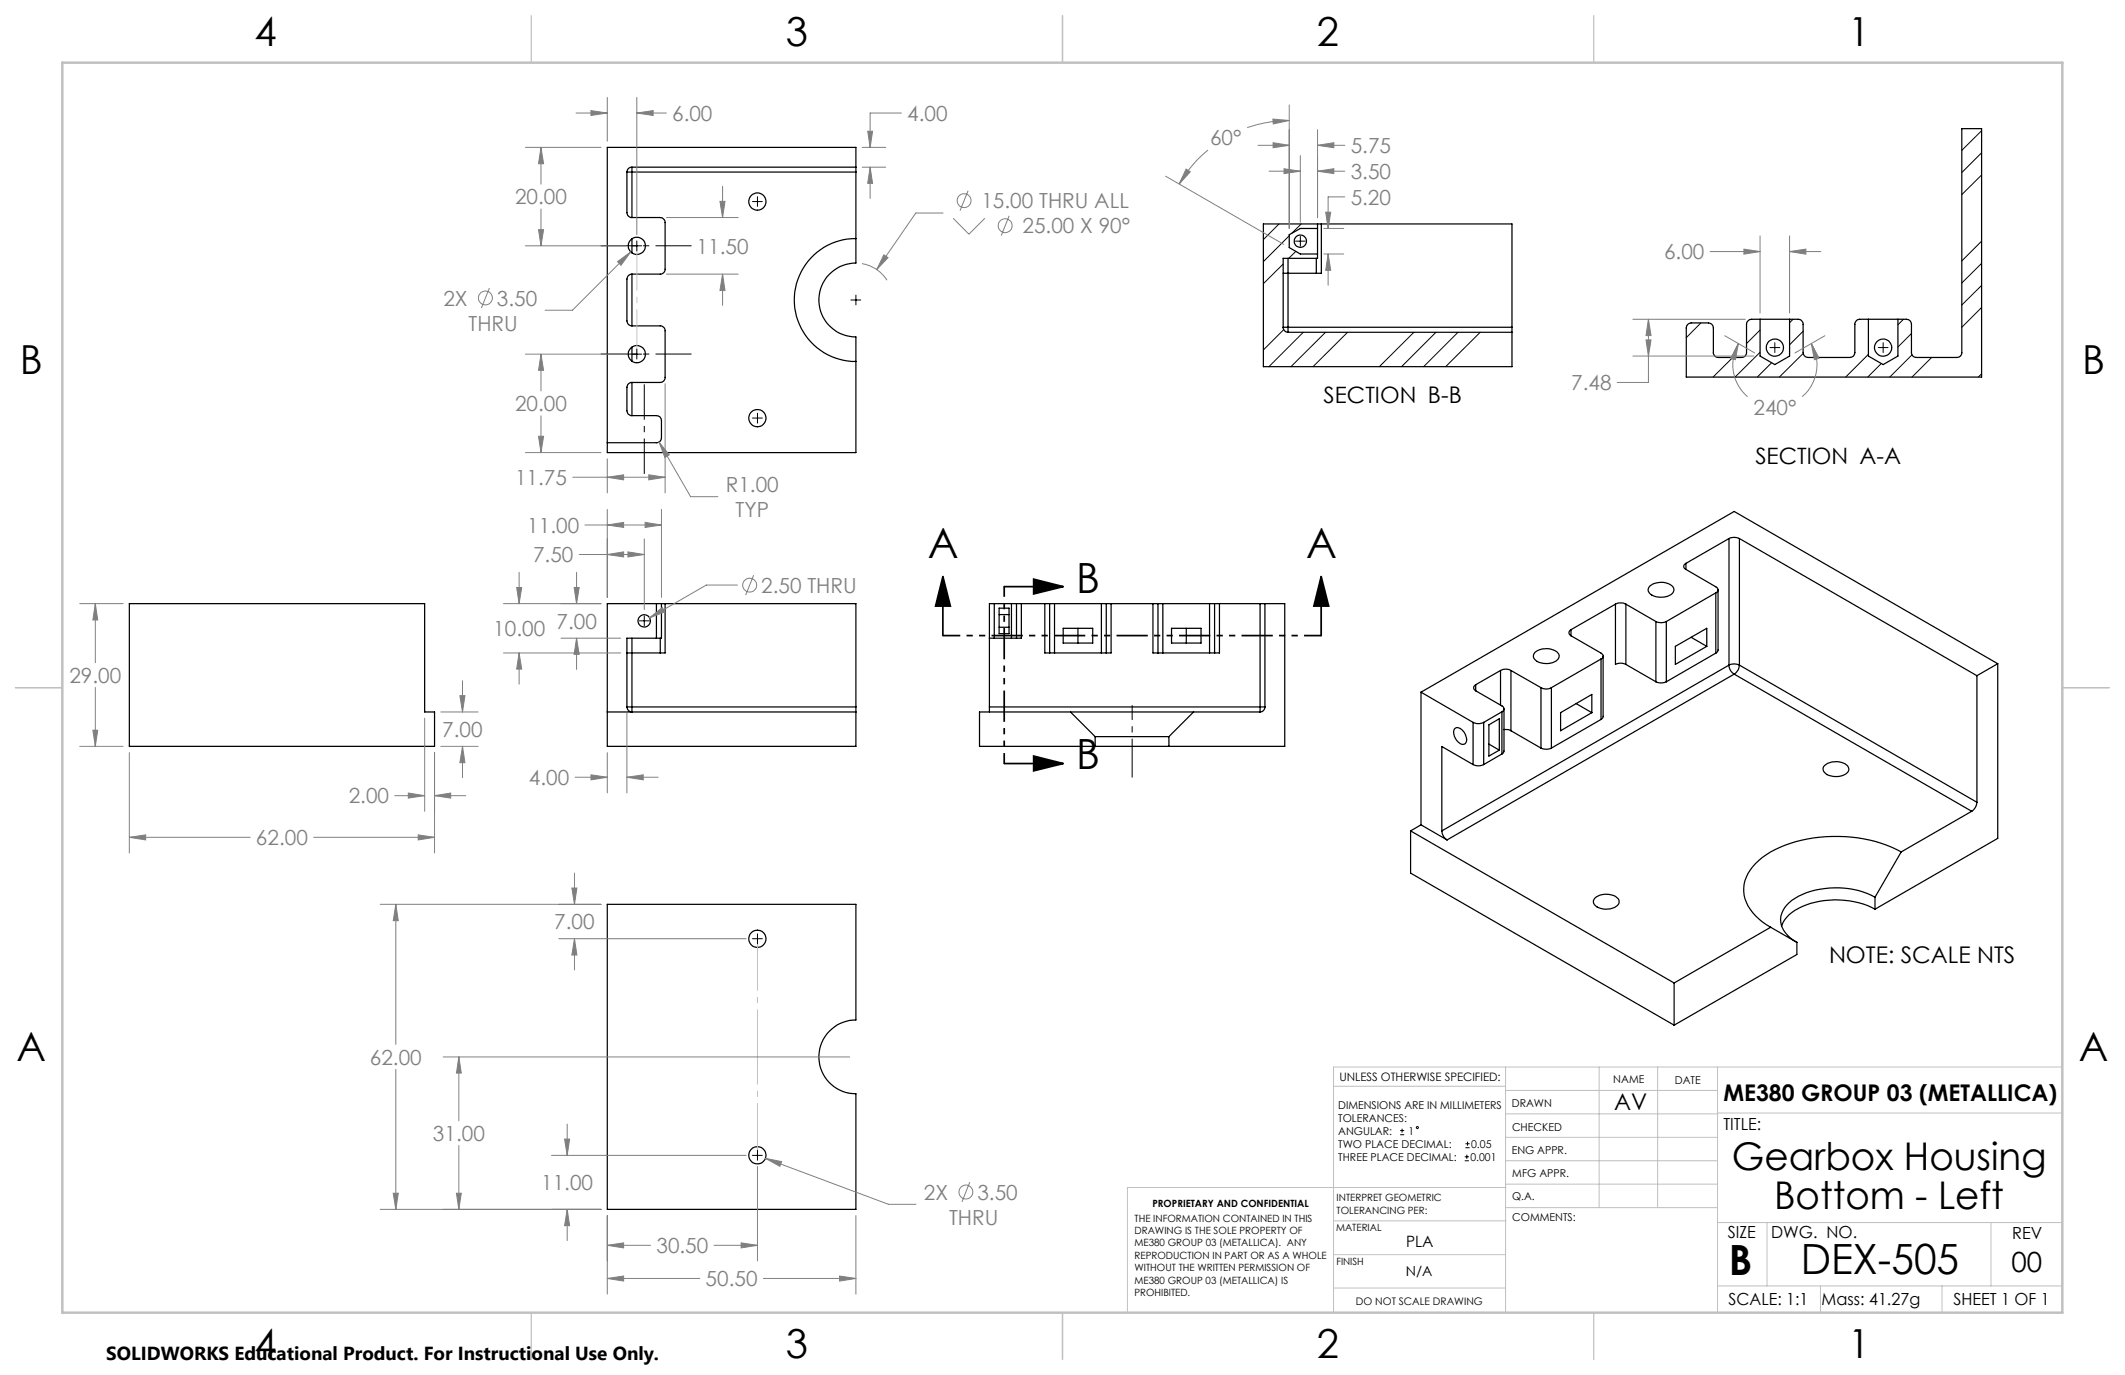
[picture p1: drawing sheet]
<svg xmlns="http://www.w3.org/2000/svg" width="432mm" height="279mm" viewBox="0 0 432 279" stroke-linecap="round" stroke-linejoin="round" font-family="sans-serif">
<g fill="none" stroke="#000" stroke-width=".25">
<path d="M127.4 35v8.2a1.02 1.02 0 0 0 1 1M127.4 35h1M128.4 34a1.02 1.02 0 0 0-1 1M128.4 34v1M128.4 35v9.2M128.4 34h45.5M128.4 35h45.5M173.9 34v1M173.9 34v-4h-50.5v62h50.5v-23.5a7.5 7.5 0 0 1-7.5-7.5 7.5 7.5 0 0 1 7.5-7.6v-18.4M128.4 44.2h5.8a1.02 1.02 0 0 1 .9 1v9.5a.96 .96 0 0 1-.9 1h-5.8M128.4 55.7a1.02 1.02 0 0 0-1 1v8.5a1.02 1.02 0 0 0 1 1M128.4 48.5v2.9"/>
<path d="M128.4 55.7v10.5M173.9 48.5a12.5 12.5 0 0 0-12.5 12.5 12.5 12.5 0 0 0 12.5 12.4M260.7 55.5h6.8M261.7 52.5v14M267.5 52.5v3M267.7 45.5h.8M267.7 45.5h-11v29h50.5v-7M267.7 45.5v7h-7v14M267.7 46.4h-3.5l-2.2 1.3v2.6l2.2 1.3h3.5M268.5 45.5v10h-1M268.5 45.5h38.7v21M128.4 66.2h5.8a.96 .96 0 0 1 .9 1v9.5a.97 .97 0 0 1-.9 1h-5.8"/>
<path d="M128.4 77.7a1.02 1.02 0 0 0-1 1v4.8a1.02 1.02 0 0 0 1 1M128.4 70.5v2.9M128.4 77.7v6.8M260.7 66.5a1.02 1.02 0 0 0 1 1M260.7 66.5h1M261.7 66.5v1M261.7 67.5h45.5M261.7 66.5h45.5M307.2 66.5v1M342.9 65.9l.7-.3h3.6a1.02 1.02 0 0 1 1 1v5a.96 .96 0 0 0 .9 1h4.8a.96 .96 0 0 0 1-1v-5.7a1.09 1.09 0 0 1 1-1h9.5a1.02 1.02 0 0 1 1 1v5.7a1.02 1.02 0 0 0 1 1h8.5a.96 .96 0 0 0 1-1v-5.7a1.02 1.02 0 0 1 1-1h9.5a1.02 1.02 0 0 1 1 1v5.7a.96 .96 0 0 0 1 1h8.3a.96 .96 0 0 0 .9-1v-45.5h4.1v50.5h-60v-10zM357.6 64.9v7.5l3 1.7 3-1.7v-7.5M379.7 64.9v7.5l3 1.7 3-1.7v-7.5"/>
<path d="M128.4 84.5h5a.97 .97 0 0 1 1 .9v3.6a.97 .97 0 0 1-1 1h-10M335.2 119.1a3.5 3.5 0 0 1 4.9 .4 1.38 1.38 0 0 1-1.3 1.7 3.3 3.3 0 0 1-3.8-1 1 1 0 0 1 .2-1.1zM342.6 114.5a.64 .64 0 0 0-.5 .6 .64 .64 0 0 0 .5 .6M342.6 115.7l6.1 3.5a.64 .64 0 0 1 .4 .7 .64 .64 0 0 1-.4 .6M342.6 114.5v1.2M349.1 119.8v12.3l-.1 .3-.3 .3M351.3 109.4a2.39 2.39 0 0 1 2.1 0M351.3 109.4l-8.7 5.1M351.3 109.4v25.7M353.4 109.4l48.3 27.9M353.4 109.4v25.7M26.3 122.7h60v22h2v7h-62z"/>
<path d="M127.4 132.7h6.8M128.4 129.7v14M133.4 122.7h1M133.4 122.7h-10v29h50.5v-7M133.4 129.7h-6v14M133.4 122.7v7M134.2 129.7v3M134.4 122.7v7h-1M134.4 122.7h.7M135.1 122.7v10h-.9M135.1 122.7h38.8v21M201 129.7h1"/>
<path d="M202 122.7h-1v21M202 122.7h3.5M202 129.7h3.5M202 122.7v7M203 123.6h2v5.2h-2zM203 127.5h2M203 124.9h2M205.5 129.7h1.1M205.5 122.7h1.1M205.5 122.7v7M206.6 122.7h.9M206.6 122.7v7"/>
<path d="M207.5 122.7v7h-.9M207.5 122.7h4.8M212.3 122.7v10h1M212.3 122.7h1M213.3 132.7h1M213.3 122.7h1M213.3 122.7v10M214.3 122.7h9.5M214.3 132.7h9.5M214.3 122.7v10M216 127.7h6v3h-6zM219 127.7v3"/>
<path d="M223.8 132.7h1M223.8 122.7h1M223.8 122.7v10M224.8 122.7h1M224.8 122.7v10M225.8 122.7v10h-1M225.8 122.7h8.5M234.3 122.7v10h1M234.3 122.7h1M235.3 132.7h1M235.3 122.7h1M235.3 122.7v10"/>
<path d="M236.3 122.7h9.5M236.3 132.7h9.5M236.3 122.7v10M238.1 127.7h6v3h-6zM241.1 127.7v3M245.8 132.7h1M245.8 122.7h1M245.8 122.7v10M246.8 122.7h1M246.8 122.7v10M247.8 122.7v10h-1M247.8 122.7h8.2"/>
<path d="M256 122.7h1M256 122.7v21M257 122.7h4.1v29h-23.6M257 122.7v21M299.9 139.1a.66 .66 0 0 0-.5 .7 .66 .66 0 0 0 .5 .6M299.9 139.1v1.3M304.9 136.2a2.13 2.13 0 0 1 2.1 0M304.9 136.2l-5 2.9M304.9 136.2v7.1M307 136.2l6.1 3.5M307 136.2v12.3M311.9 132.6a3.6 3.6 0 0 1 4.9 .4 1.64 1.64 0 0 1-1.8 1.8 3.3 3.3 0 0 1-3.4-1.1 1.07 1.07 0 0 1 .3-1.1z"/>
<path d="M313.1 139.7a2.13 2.13 0 0 0 2.1 0M313.1 139.7v12.3M315.2 139.7v12.3M319.2 128a.66 .66 0 0 0-.4 .6 .66 .66 0 0 0 .4 .6M319.2 129.2l6.1 3.5a.64 .64 0 0 1 .5 .6 .64 .64 0 0 1-.5 .6M319.2 128v1.2M325.3 133.9l-10.1 5.8M325.3 133.9v12.3M325.8 133.3v12.4l-.5 .5M328.3 122.8a2.39 2.39 0 0 1 2.1 0M328.3 122.8v12.2a2.39 2.39 0 0 1 2.1 0M328.3 122.8l-9.1 5.2"/>
<path d="M330.4 122.8l6.1 3.5M330.4 122.8v12.2M330.4 135l6.1 3.5M336.5 126.3a2.39 2.39 0 0 0 2.1 0M336.5 138.5a2.39 2.39 0 0 0 2.1 0M336.5 126.3v12.2M338.6 126.3v12.2M340.4 131.3l6.4-3.6v3.6l-6.4 3.7zM343.6 129.5l3.2 1.8M348.7 120.5l-10.1 5.8M348.7 120.5v12.2M348.7 132.7l-10.1 5.8"/>
<path d="M351.3 135.1a2.11 2.11 0 0 0 1.1 1.9M351.3 135.1a2.39 2.39 0 0 1 2.1 0M351.3 135.1l-58.3 33.7M352.4 137l-58.4 33.7M352.4 137l48.2 27.9M353.4 135.1a2.34 2.34 0 0 1-1 1.9M353.4 135.1l48.3 27.9M401.7 137.3v25.7M405.9 134.9l-53.5-31-63.7 36.8M405.9 134.9l-4.2 2.4M405.9 134.9v35.5l-24.9 14.3M123.4 144.7h50.5"/>
<path d="M127.4 143.7a.9 .9 0 0 0 1 .9v-.9M127.4 143.7h1M128.4 143.7h45.5M173.9 143.7v1M201 143.7v1M201 143.7h55M217.5 144.7h25M217.5 144.7h-18.5v7h23.5M217.5 144.7l5 5M222.5 149.7h15M222.5 151.7h15M222.5 149.7v2"/>
<path d="M237.5 149.7v2M242.5 144.7h13.5M242.5 144.7l-5 5M256 143.7h1M256 143.7v1M257 143.7a1.02 1.02 0 0 1-1 1M288.7 140.7l10.6 6.1M288.7 140.7v26.9M295.6 148.1a1.37 1.37 0 0 1 2 .8l.3 .7a.97 .97 0 0 1 0 1.2 .97 .97 0 0 1-1.1 .3 2.56 2.56 0 0 1-1.2-3zM299.3 146.8a2.47 2.47 0 0 0 2.2 0M299.3 155.4a2.47 2.47 0 0 0 2.2 0M299.3 146.8v8.6"/>
<path d="M299.3 155.4l-6.3-3.7v17.1M299.9 140.4l5.3 3a.64 .64 0 0 1 .4 .6 .64 .64 0 0 1-.4 .6M301.5 146.8v8.6M302.5 147.3l2.2-1.2v6.3l-2.2 1.2zM302.5 151.2l2.2 1.2M305.2 144.6l-3.7 2.2M305.2 144.6v8.6M305.2 153.2l-3.7 2.2M305.6 144v8.6l-.4 .6M305.6 148.2l1 .1 .4 .2M307 148.5l6.1 3.5M313.1 152a2.39 2.39 0 0 0 2.1 0"/>
<path d="M317.1 144.8l6.4-3.7v3.7l-6.4 3.7zM320.3 143l3.2 1.8M325.3 146.2l-10.1 5.8M370.8 155.5a3.7 3.7 0 0 1 4.7 .2 1.11 1.11 0 0 1-.7 1.7 3.7 3.7 0 0 1-4.1-.5 .98 .98 0 0 1 .1-1.4zM286.6 168.8l53.6 30.9M286.6 168.8v8.6l53.6 30.9M288.7 167.6l-2.1 1.2M288.7 167.6l5.3 3.1M293 168.8a2.33 2.33 0 0 0 1 1.9M386.3 173.1a29.5 29.5 0 0 0-26.5 0 10.3 10.3 0 0 0-5.4 6.6 8 8 0 0 0 3.7 7.6l1.7 1.1M386.3 173.1l-5.3 9.2M400.6 164.9l-14.3 8.2"/>
<path d="M401.7 163a2.33 2.33 0 0 1-1.1 1.9M123.4 183.8h50.5v23.5a7.5 7.5 0 0 0-7.5 7.5 7.5 7.5 0 0 0 7.5 7.4v23.5h-50.5zM324.1 182.5a3.7 3.7 0 0 1 4.7 .1 1.14 1.14 0 0 1-.7 1.8 3.5 3.5 0 0 1-4.3-.8 .91 .91 0 0 1 .3-1.1zM340.2 199.7v8.6M359.8 188.4l5.3 3.1M359.8 188.4l-19.6 11.3M365.1 191.5v2.5l-24.9 14.3M381 182.3a17.2 17.2 0 0 0-16.9 .7 4.5 4.5 0 0 0-1.7 6.1l.4 .5a7.2 7.2 0 0 0 2.3 1.9M381 184.7a17.1 17.1 0 0 0-16.9 .7l-.6 .5a5.5 5.5 0 0 0-1.5 2.2M381 182.3v2.4"/>
<circle cx="129.4" cy="50" r="1.76"/>
<circle cx="153.9" cy="41" r="1.76"/>
<circle cx="264.2" cy="49" r="1.24"/>
<circle cx="129.4" cy="72" r="1.74"/>
<circle cx="360.7" cy="70.6" r="1.75"/>
<circle cx="382.6" cy="70.6" r="1.74"/>
<circle cx="153.9" cy="85" r="1.76"/>
<circle cx="130.9" cy="126.2" r="1.25"/>
<circle cx="153.9" cy="190.8" r="1.74"/>
<circle cx="153.9" cy="234.8" r="1.75"/>
</g>
<g fill="none" stroke="#000" stroke-width=".2">
<path d="M153.9 40v1.9M402.7 26.6l-4.1 4M402.7 31l-4.1 4.1M402.7 35.6l-4.1 3.9M128.4 50h2M129.4 49v2M152.9 41h2M173.9 60v1.9M259.9 45.5l-3.2 3.2M260.7 53.7l-4 3.9M262 47.9l-5.3 5.3M263.2 49h2"/>
<path d="M263.3 51.1l-1.4 1.4M264.2 48v2M264.4 45.5l-1.9 1.9M402.7 49l-4.1 4M402.7 53.5l-4.1 4M402.7 58l-4.1 4M128.4 72h2M129.4 70.9v2.1M172.9 61h2M260.8 67l-4.1 4.1M264.8 67.5l-7 7M269.3 67.5l-7 7"/>
<path d="M273.8 67.5l-7 7M287.3 67.5l-7 7M291.8 67.5l-7 7M296.3 67.5l-7 7M300.8 67.5l-7 7M345.6 65.6l-2.9 3M352.1 72.6l-4 4M357.6 67.1l-2.7 2.7M357.6 71.6l-5 5M359.7 70.6h2M360 73.7l-2.9 2.9M360.6 69.6v2"/>
<path d="M364.3 64.9l-.7 .7M366.4 67.3l-2.8 2.8M366.4 71.8l-4.8 4.8M379.7 72l-4.7 4.6M381.7 70.6h1.9M382.3 73.9l-2.8 2.7M382.7 69.6v2M386.8 64.9l-1.1 1.1M388.4 67.8l-2.7 2.7M388.5 72.1l-4.5 4.5M392.5 72.6l-4 4M402.7 76l-.7 .6"/>
<path d="M402.7 62.5l-4.1 4M152.9 84.9h2M153.9 84v2M129.9 126.2h2M130.9 125.2v2M152.9 190.7h2M153.9 189.8v2M152.9 234.8h2M153.9 233.8v2M284.5 230.6h.8M284.5 229.7h.8M284.9 229.3v.9"/>
<path d="M297.6 235.9h.9M297.6 235.1h.9M297.8 233.2h.8M297.8 232.4h.8M298.1 234.6v.9M298.2 232v.8"/>
<circle cx="288" cy="229.1" r=".2"/>
</g>
<g fill="none" stroke="#808080" stroke-width=".2">
<path d="M123.4 19.8v8.9M129.4 19.8v27.9M106.8 30h15.3M109.9 30l.6 3.3h-1.1zM109.9 30v7.4M117.1 23h6.3M120.1 22.5l3.3 .5-3.3 .5zM129.4 23l3.3-.5v1zM129.4 23h6M146.8 37.9v6.3M175.2 30h4.8M175.2 34h4.8"/>
<path d="M176.3 26.7h1l-.5 3.3zM176.8 34l.5 3.3h-1zM176.8 34v6.3M183.2 23h-6.4v7M196.7 38.8l-1.6 4M236.9 35.8l24 13.9M241 34.4l.9 .5-2.3 2.5zM245.5 30.5a25.7 25.7 0 0 0-5.9 6.9M255.6 29.5h6.4M257.9 34.8h6.3M258.7 24.2l3.3 .3-3.3 .7zM258.7 29l3.3 .5-3.3 .5z"/>
<path d="M260.9 34.3l3.3 .5-3.3 .5zM262 24.5a27.6 27.6 0 0 0-8.6 1.4M262 21.3v25.1M264.2 31.6v13.6M267.7 34.8l3.3-.5v1zM267.7 29.5l3.3-.5v1zM267.7 26.4v17.8M267.7 34.8h5.6M267.7 29.5h5.6M99.4 58.5l-1.6 4.1M106.8 50h20.3M109.4 46.7h1.1l-.6 3.3z"/>
<path d="M109.9 42.5v7.5M125.5 53.2l2.7-2-2 2.7zM128.2 51.2l-11.9 11.8h-5.5M135.4 44.2h14.6M135.4 55.7h14.6M146.3 40.9h1l-.5 3.3zM146.8 55.7l.5 3.3h-1zM146.8 55.7v6.4M175.2 53.6a7.6 7.6 0 0 1 5 3.3M179.6 51.8l.8 .6-2.2 2.4zM191.6 43.3h-5.5l-7.9 11.5M193.7 44.3l3.2 3.3 3.2-3.3"/>
<path d="M205.1 43.9l-1.7 4M269 46.4h4M269 51.6h4M269.4 43.1h1l-.5 3.3zM269.9 51.6l.5 3.3h-1zM269.9 51.6v6.4M273.3 40h-3.4v6.4M347.5 51.1h10.1M354.4 50.6l3.2 .5-3.2 .5zM357.6 47.9v15.7M363.6 51.1l3.4-.5v1zM363.6 47.9v15.7"/>
<path d="M363.6 51.1h6.4M106.8 72h20.3M109.9 72l.6 3.2h-1.1zM109.9 72v7.4M135.1 78v22.2M331.8 64.9h22.8M331.8 72.4h24.6M334.5 69.1h1l-.5 3.3zM335 64.9l.5 3.3h-1zM335 64.9v12.8h-6.4M350.5 68.2l6.1 3.5M353.2 69.8l-.6 3.3-.9-.3z"/>
<path d="M353.2 69.8a8.5 8.5 0 0 0 1.9 10.8M368.1 69.8l1.5 3-.9 .3zM368.1 69.8a8.5 8.5 0 0 1-1.9 10.8M370.8 68.2l-6.1 3.5M106.8 92h15.3M109.4 88.7h1.1l-.6 3.3zM109.9 84.5v7.5M116.4 97h18.7M123.4 97l3.3-.5v1zM123.4 93.2v7M131.8 96.5l3.3 .5-3.3 .5zM133.9 89.8l2.1 2.6-.9 .6z"/>
<path d="M133.9 89.8l6.4 11.1h5.6M105 119.4h1l-.5 3.3zM105.5 116.3v6.4M116.7 119.4h1l-.5 3.3zM117.2 116.3v6.4M117.7 112.7h13.2M118.9 106.7h15.5M123.4 106.7l3.3-.5v1zM123.4 112.7l3.3-.6v1.1zM123.4 103.5v17.9M127.6 112.1l3.3 .6-3.3 .5zM130.9 109.5v14.4"/>
<path d="M131.1 106.2l3.3 .5-3.3 .5zM134.4 103.5v17.9M149.9 118.9h-6.4l-11.5 6.7M153.1 116.9l-1.6 4M16.2 122.7h8.8M19.4 122.7l.5 3.3h-1zM19.4 122.7v12M19.4 139.7v12M94 138.3v6.4M102.3 122.7h19.8M102.3 132.7h23.8M105.5 132.7l.5 3.3h-1z"/>
<path d="M105.5 132.7v6.3M114 129.7h12.1M117.2 129.7l.5 3.3h-1zM117.2 129.7v6.3M132 125.6l2.6-2.2 .5 .9zM16.2 151.7h8.8M18.9 148.4h1l-.5 3.3zM26.3 152.9v20.4M86.3 145.9v19M88.3 152.9v20.4M89.6 144.7h7.6M89.6 151.7h7.6"/>
<path d="M93.5 141.4h1l-.5 3.3zM94 151.7l.5 3.3h-1zM94 151.7v6.3M116.8 157.9h6.6M120.1 157.4l3.3 .5-3.3 .6zM123.4 152.9v8.2M127.4 157.9l3.3-.5v1.1zM127.4 144.9v16.2M127.4 157.9h6.3M26.3 170.1l3.3-.4v1zM26.3 170.1h24.5M63.7 170.1h24.6"/>
<path d="M80.2 161.7h6.1M83 161.1l3.3 .6-3.3 .5zM85 169.7l3.3 .4-3.3 .6zM88.3 161.7l3.3-.6v1.1zM88.3 161.7h6.4M116.7 177.4v6.4M77.3 183.8h44.8M80.4 183.8l.5 3.3h-1zM80.4 183.8v28.4M113.6 190.7h38M116.2 180.4h1l-.5 3.4zM116.7 190.7l.5 3.4h-1z"/>
<path d="M116.7 190.7v6.4M80.4 217.3v28.4M90.1 214.8h82.5M93.2 214.8l.5 3.3h-1zM93.2 214.8v13M93.2 232.8v12.9M112.1 234.8h39.5M114.7 231.5h1l-.4 3.3zM115.3 228.4v6.4M153.9 237v19.2M155.5 235.4l3.3 .6-.3 1zM155.5 235.4l25.1 9.3h5.5"/>
<path d="M77.3 245.7h44.8M79.9 242.5h1l-.5 3.2zM92.7 242.5h1l-.5 3.2zM115.3 245.7l.4 3.4h-1zM115.3 245.7v6.4M123.4 259.8l3.3-.5v1zM123.4 253l3.3-.4v1zM123.4 247v16M123.4 259.8h18.8M123.4 253h8.8M145.1 253h8.8M150.6 252.6l3.3 .4-3.3 .6z"/>
<path d="M155.1 259.8h18.8M170.6 259.3l3.3 .5-3.3 .5zM173.9 247v16M197.1 240.2l-1.6 4"/>
<circle cx="195.9" cy="40.8" r="1.41"/>
<circle cx="204.3" cy="45.9" r="1.41"/>
<circle cx="98.6" cy="60.5" r="1.41"/>
<circle cx="152.3" cy="118.9" r="1.41"/>
<circle cx="196.3" cy="242.2" r="1.41"/>
</g>
<path d="M191.6 117.2l1.5 6h-3zM191.6 117.2v12M204 119.2h12M210 117.7l6 1.5-6 1.5zM268.5 117.2l1.5 6h-3zM268.5 117.2v12M204 155.2h12M210 153.6l6 1.6-6 1.4z" fill="none" stroke="#000" stroke-width=".35"/>
<path d="M130.9 78.1v18.2" fill="none" stroke="#000" stroke-width=".2" stroke-dasharray="15.2 1.3 1.3 1.3" stroke-dashoffset="8" stroke-linecap="butt"/>
<path d="M140.5 49.9h-18.4M122.1 71.9h18.4" fill="none" stroke="#000" stroke-width=".2" stroke-dasharray="15.2 1.3 1.3 1.3" stroke-dashoffset="7.9" stroke-linecap="butt"/>
<path d="M230.1 158v-14.7" fill="none" stroke="#000" stroke-width=".2" stroke-dasharray="15.2 1.3 1.3 1.3" stroke-dashoffset="7.4" stroke-linecap="butt"/>
<path d="M268.5 129.1h-76.9" fill="none" stroke="#000" stroke-width=".35" stroke-dasharray="6.3 1.3 1.3 1.3 1.3 1.3" stroke-dashoffset="2.8" stroke-linecap="butt"/>
<path d="M204.1 119.2v35.9" fill="none" stroke="#000" stroke-width=".35" stroke-dasharray="6.3 1.3 1.3 1.3 1.3 1.3" stroke-dashoffset="4.2" stroke-linecap="butt"/>
<path d="M153.9 190.7v44" fill="none" stroke="#c0c0c0" stroke-width=".2" stroke-dasharray="15.2 1.3 1.3 1.3" stroke-dashoffset="4.7" stroke-linecap="butt"/>
<path d="M129.4 49.9v22" fill="none" stroke="#c0c0c0" stroke-width=".2" stroke-dasharray="15.2 1.3 1.3 1.3" stroke-dashoffset="6.1" stroke-linecap="butt"/>
<g fill="none" stroke="#c0c0c0" stroke-width=".2">
<path d="M305.9 216.8v49.9M324.9 216.8v28.6M336.8 216.8v28.6M349 216.8v49.9M419.1 216.8h-148.1v49.9M271 220.7h34.9M305.9 231.1h43.1M305.9 226.3h43.1M305.9 221.6h43.1M305.9 235.9h43.1M349 226.2h70.1M271 255h34.9"/>
<path d="M271 248.1h35M305.9 240.6h43.1M306 245.4h43M306 241.3h-76.9v25.4M349 248.4h70.1M359.1 248.4v12.9M404.6 248.4v12.9M271 261.7h34.9M349 261.3h70.1M369.9 261.3v5.4M394.6 261.3v5.4"/>
</g>
<path d="M108 3.2v9.5M215.9 3.2v9.5M323.8 3.2v9.5M3.1 139.7h9.6M419.1 139.7h9.5M108 266.7v9.6M215.9 266.7v9.6M323.8 266.7v9.6" fill="none" stroke="#c0c0c0" stroke-width=".25"/>
<path d="M12.7 12.7h406.4v254h-406.4z" fill="none" stroke="#c0c0c0" stroke-width=".5"/>
<g fill="#000">
<path d="M210 117.7l6 1.5-6 1.5zM210 153.6l6 1.6-6 1.4z"/>
<path d="M268.5 117.2l1.5 6h-3zM191.6 117.2l1.5 6h-3z"/>
</g>
<path d="M120.1 157.4l3.3 .5-3.3 .6zM127.4 157.9l3.3-.5v1.1zM131.1 106.2l3.3 .5-3.3 .5zM123.4 106.7l3.3-.5v1zM132 125.6l3.1-1.3-.5-.9zM117.2 129.7l.5 3.3h-1zM116.7 119.4h1l-.5 3.3zM105.5 132.7l.5 3.3h-1zM105 119.4h1l-.5 3.3zM127.6 112.1l3.3 .6-3.3 .5zM123.4 112.7l3.3-.6v1.1zM88.3 161.7l3.3-.6v1.1zM83 161.1l3.3 .6-3.3 .5zM93.5 141.4h1l-.5 3.3zM94 151.7l.5 3.3h-1zM19.4 122.7l.5 3.3h-1zM18.9 148.4h1l-.5 3.3zM26.3 170.1l3.3-.4v1zM85 169.7l3.3 .4-3.3 .6zM79.9 242.5h1l-.5 3.2zM80.4 183.8l.5 3.3h-1zM170.6 259.3l3.3 .5-3.3 .5zM123.4 259.8l3.3-.5v1zM155.5 235.4l3 1.6 .3-1zM150.6 252.6l3.3 .4-3.3 .6zM123.4 253l3.3-.4v1zM114.7 231.5h1l-.4 3.3zM115.3 245.7l.4 3.4h-1zM116.7 190.7l.5 3.4h-1zM116.2 180.4h1l-.5 3.4zM93.2 214.8l.5 3.3h-1zM92.7 242.5h1l-.5 3.2zM179.6 51.8l-1.4 3 2.2-2.4zM125.5 53.2l.7 .7 2-2.7zM133.9 89.8l1.2 3.2 .9-.6zM131.8 96.5l3.3 .5-3.3 .5zM123.4 97l3.3-.5v1zM109.9 72l.6 3.2h-1.1zM109.4 88.7h1.1l-.6 3.3zM109.4 46.7h1.1l-.6 3.3zM109.9 30l.6 3.3h-1.1zM129.4 23l3.3-.5v1zM120.1 22.5l3.3 .5-3.3 .5zM176.8 34l.5 3.3h-1zM176.3 26.7h1l-.5 3.3zM146.3 40.9h1l-.5 3.3zM146.8 55.7l.5 3.3h-1zM368.1 69.8l1.5 3-.9 .3zM353.2 69.8l-.6 3.3-.9-.3zM354.4 50.6l3.2 .5-3.2 .5zM363.6 51.1l3.4-.5v1zM335 64.9l.5 3.3h-1zM334.5 69.1h1l-.5 3.3zM269.4 43.1h1l-.5 3.3zM269.9 51.6l.5 3.3h-1zM260.9 34.3l3.3 .5-3.3 .5zM267.7 34.8l3.3-.5v1zM258.7 29l3.3 .5-3.3 .5zM267.7 29.5l3.3-.5v1zM258.7 24.2l3.3 .3-3.3 .7zM241 34.4l.9 .5-2.3 2.5z" fill="#808080"/>
<g font-size="8.5">
<text x="188.5" y="113.4">A</text>
<text x="265.4" y="113.4">A</text>
<text x="218.7" y="120.4">B</text>
<text x="218.7" y="156.4">B</text>
<text x="351.3" y="259">B</text>
<text x="365.9" y="258.9">DEX-505</text>
</g>
<g font-size="8.1">
<text x="51.7" y="9.3">4</text>
<text x="159.7" y="9.3">3</text>
<text x="267.6" y="9.3">2</text>
<text x="375.6" y="9.3">1</text>
<text x="4" y="76">B</text>
<text x="423.1" y="76">B</text>
<text x="3.3" y="215.7">A</text>
<text x="422.4" y="215.7">A</text>
<text x="51.7" y="276">4</text>
<text x="159.7" y="276">3</text>
<text x="267.6" y="276">2</text>
<text x="375.6" y="276">1</text>
</g>
<g font-size="7.8">
<text x="351.9" y="237.8">Gearbox Housing</text>
<text x="360.5" y="245.6">Bottom - Left</text>
</g>
<text font-size="5.6" x="408.7" y="258.5">00</text>
<g font-size="4.7">
<text x="371.7" y="195.7">NOTE: SCALE NTS</text>
<text x="328" y="225.6">AV</text>
<text x="350.2" y="223.8">ME380 GROUP 03 (METALLICA)</text>
</g>
<g font-size="4.6">
<text x="269" y="81.9">SECTION B-B</text>
<text x="356.7" y="94.2">SECTION A-A</text>
</g>
<g font-size="4.2" fill="#808080">
<text x="136.6" y="24.6">6.00</text>
<text x="184.4" y="24.6">4.00</text>
<text x="245.9" y="29.5">60°</text>
<text x="274.5" y="31.1">5.75</text>
<text x="104.7" y="41.5">20.00</text>
<text x="274.5" y="41.6">5.20</text>
<text x="274.5" y="36.4">3.50</text>
<text x="199.4" y="42.3">15.00 THRU ALL</text>
<text x="207.8" y="47.4">25.00 X 90°</text>
<text x="141.6" y="51.5">11.50</text>
<text x="338.1" y="52.7">6.00</text>
<text x="90.1" y="62.1">2X</text>
<text x="101" y="62.1">3.50</text>
<text x="95.2" y="67.2">THRU</text>
<text x="104.7" y="83.5">20.00</text>
<text x="319.3" y="79.3">7.48</text>
<text x="356.3" y="84.2">240°</text>
<text x="104.7" y="98.6">11.75</text>
<text x="147.5" y="100">R1.00</text>
<text x="149.5" y="105">TYP</text>
<text x="107.1" y="108.3">11.00</text>
<text x="108.3" y="114.2">7.50</text>
<text x="154.7" y="120.4">2.50 THRU</text>
<text x="100.2" y="129.2">10.00</text>
<text x="113.1" y="127.7">7.00</text>
<text x="14.1" y="138.8">29.00</text>
<text x="89.9" y="149.8">7.00</text>
<text x="107.5" y="159.5">4.00</text>
<text x="70.9" y="163.3">2.00</text>
<text x="52" y="171.7">62.00</text>
<text x="112.6" y="188.8">7.00</text>
<text x="75.2" y="216.3">62.00</text>
<text x="88" y="231.8">31.00</text>
<text x="110" y="241.8">11.00</text>
<text x="187.7" y="243.8">2X</text>
<text x="198.6" y="243.8">3.50</text>
<text x="192.8" y="248.8">THRU</text>
<text x="133.4" y="254.6">30.50</text>
<text x="143.4" y="261.4">50.50</text>
</g>
<text font-size="3.8" x="21.6" y="276.3">SOLIDWORKS Educational Product. For Instructional Use Only.</text>
<g font-size="3.4">
<text x="350.2" y="229.5">TITLE:</text>
<text x="351.1" y="251.6">SIZE</text>
<text x="359.9" y="251.6">DWG. NO.</text>
<text x="408.9" y="251.7">REV</text>
<text x="351.2" y="265.2">SCALE: 1:1</text>
<text x="370.1" y="265.3">Mass: 41.27g</text>
<text x="396.9" y="265.2">SHEET 1 OF 1</text>
</g>
<text font-size="3.2" x="285.7" y="253.3">PLA</text>
<text font-size="2.8" x="285.7" y="259.4">N/A</text>
<text font-size="2.4" x="272.2" y="219.7">UNLESS OTHERWISE SPECIFIED:</text>
<g font-size="2.2">
<text x="327.8" y="220.1">NAME</text>
<text x="340.3" y="220.2">DATE</text>
<text x="271.9" y="225.3">DIMENSIONS ARE IN MILLIMETERS</text>
<text x="271.9" y="227.9">TOLERANCES:</text>
<text x="307.2" y="224.9">DRAWN</text>
<text x="271.9" y="230.6">ANGULAR:</text>
<text x="271.9" y="233.2">TWO PLACE DECIMAL:</text>
<text x="286.2" y="230.6">1</text>
<text x="298.9" y="233.2">0.05</text>
<text x="307.3" y="229.8">CHECKED</text>
<text x="271.9" y="235.9">THREE PLACE DECIMAL:</text>
<text x="298.8" y="235.9">0.001</text>
<text x="307.2" y="234.5">ENG APPR.</text>
<text x="307.3" y="239.2">MFG APPR.</text>
<text x="307.3" y="243.9">Q.A.</text>
<text x="307.3" y="248.1">COMMENTS:</text>
</g>
<text font-size="2.1" x="275.5" y="265.1">DO NOT SCALE DRAWING</text>
<g font-size="2">
<text x="234.2" y="245.3">PROPRIETARY AND CONFIDENTIAL</text>
<text x="271.6" y="244.1">INTERPRET GEOMETRIC</text>
<text x="230.5" y="248.2">THE INFORMATION CONTAINED IN THIS</text>
<text x="230.5" y="250.7">DRAWING IS THE SOLE PROPERTY OF</text>
<text x="271.5" y="250.2">MATERIAL</text>
<text x="271.6" y="246.6">TOLERANCING PER:</text>
<text x="230.5" y="253.3">ME380 GROUP 03 (METALLICA). ANY</text>
<text x="230.5" y="255.8">REPRODUCTION IN PART OR AS A WHOLE</text>
<text x="271.5" y="257">FINISH</text>
<text x="230.5" y="258.3">WITHOUT THE WRITTEN PERMISSION OF</text>
<text x="230.5" y="260.8">ME380 GROUP 03 (METALLICA) IS</text>
<text x="230.5" y="263.4">PROHIBITED.</text>
</g>
</svg>
